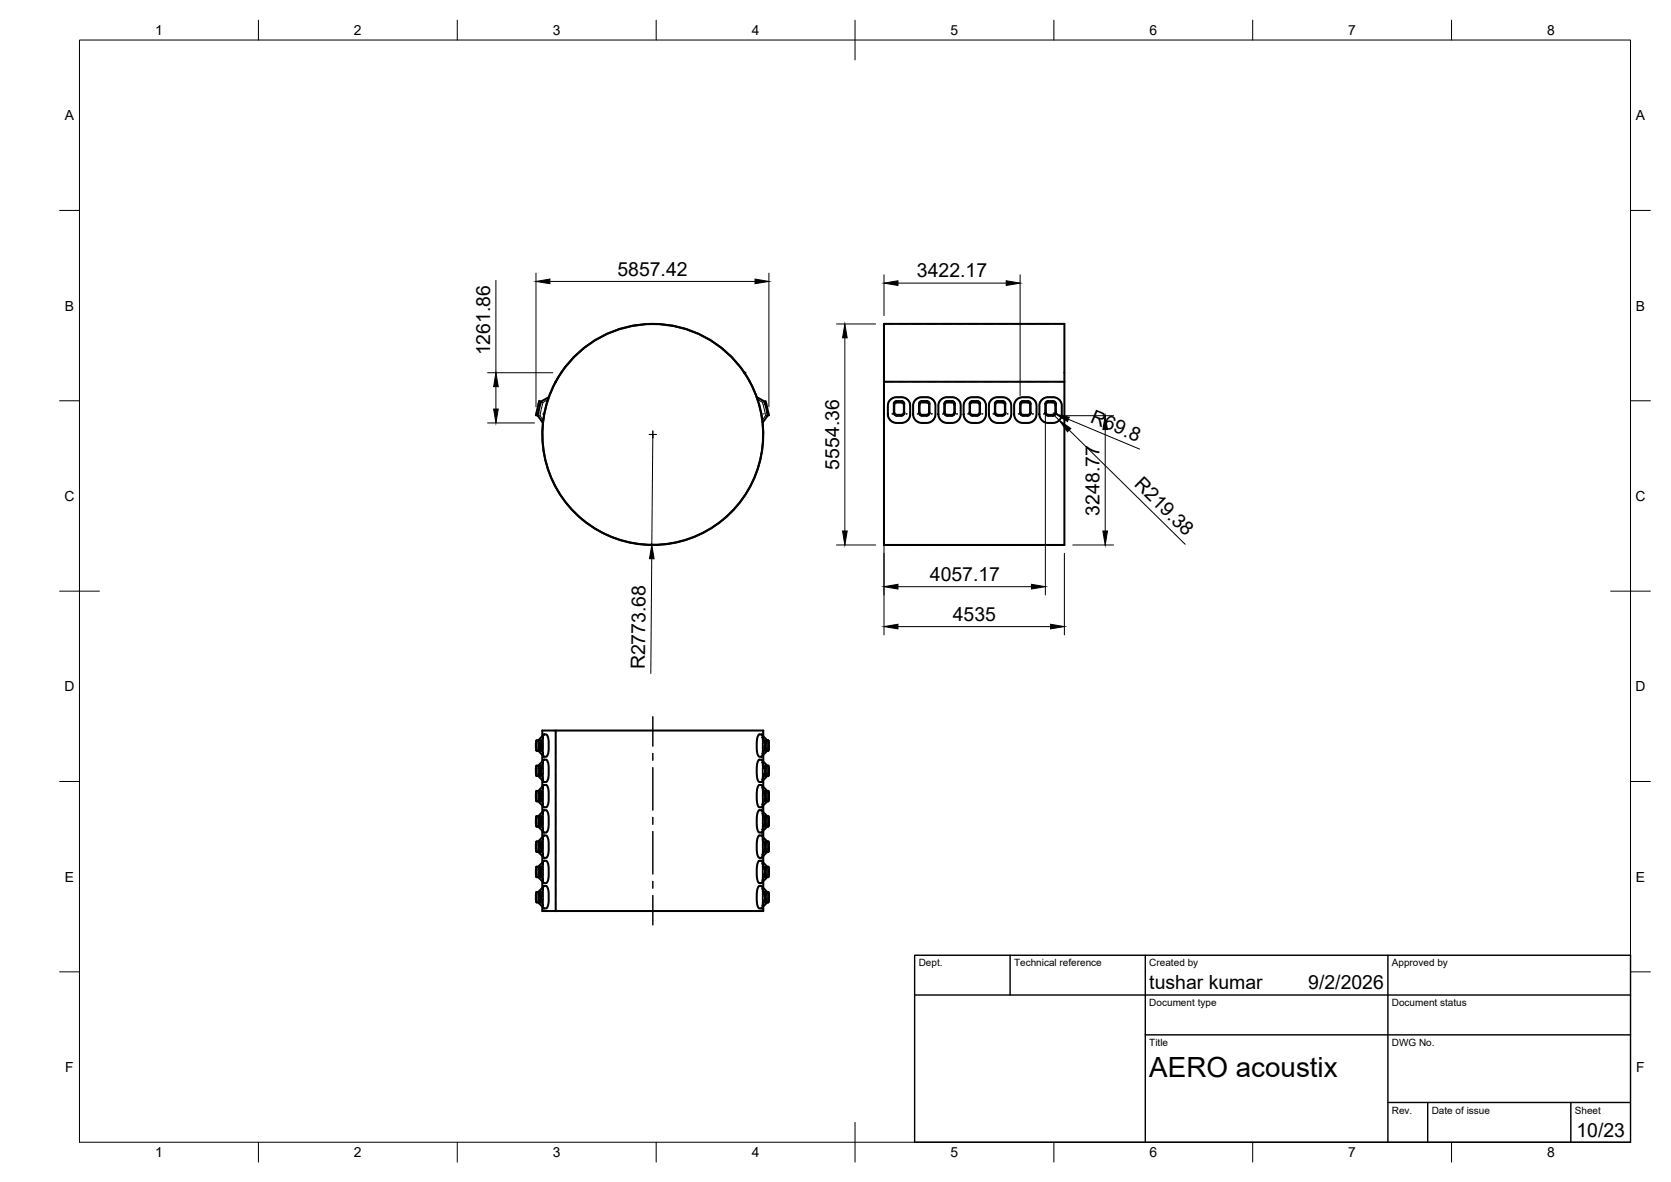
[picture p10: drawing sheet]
<svg xmlns="http://www.w3.org/2000/svg" width="420mm" height="297mm" viewBox="0 0 420 297" stroke-linecap="round" stroke-linejoin="round" font-family="sans-serif">
<!-- layer: Visible -->
<g fill="#000">
<circle cx="187.1" cy="93.7" r=".25"/>
<circle cx="187.2" cy="93.7" r=".25"/>
<circle cx="139.7" cy="228.9" r=".25"/>
</g>
<g fill="none" stroke="#000" stroke-width=".51">
<path d="M138 99.8l-2 1.1M139.7 95.9a27.8 27.8 0 0 0 24.4 41.1 27.8 27.8 0 0 0 24.5-41.1M139.7 95.9h.1M139.8 95.9h.1M139.8 95.9a27.7 27.7 0 0 0 24.3 41 27.7 27.7 0 0 0 24.4-41M141.1 93.7a27.8 27.8 0 0 1 47.5 2.2M141.1 93.7l-1.3 2.2M141.1 93.7l-1.4 2.2M141.1 93.7a27.7 27.7 0 0 1 47.4 2.2M188.5 95.9h.1M188.6 95.9h.1M190.3 99.8l1.9 1.1"/>
<path d="M222.3 81.4h45.3v55.6h-45.3zM267.6 95.9h-45.3M135.2 104.5l1.3 1.8M136 100.9l-.8 3.6M136 100.9l-.4-.1-.8 3.4 .4 .3M192.4 101.5l-.2-.6 .3-.1 .8 3.5-.3 .1M192.4 101.6l.6 2.8M193 104.4l-1.3 1.8M223.8 100.5l1-.6 2.1-.1 .7 .2 .8 .6 .5 1.1v2.6l-.3 .8-.5 .7-1.1 .5h-1.7l-.8-.2-.6-.5-.7-1.3v-2.6zM224.7 103.6a.7 .7 0 0 0 .8 .7M224.9 101.7l.1-.4 .3-.2 1.6 .1 .4 .5M225.4 100.9h1.5l.4 .6-.1 2.4-.3 .3-1.5 .1"/>
<path d="M225.4 100.8h1.3M225.5 100.8a.7 .7 0 0 0-.8 .7v2.2M225.5 100.9l-.6 .3v2.4l.1 .5 .5 .1M226.7 100.8a.66 .66 0 0 1 .7 .7v2.2a.7 .7 0 0 1-.7 .8l-1.4-.1a.71 .71 0 0 1-.6-.7M227.4 103.6a.7 .7 0 0 1-.7 .7h-1.3M230.2 100.5l1-.6 2-.1 .8 .2 .7 .6 .5 1.1v2.6l-.3 .8-.5 .7-1.1 .5h-1.6l-.9-.2-.6-.5-.4-.6-.2-.8v-2.6zM231.1 103.6a.7 .7 0 0 0 .7 .7M231.2 101.7l.2-.4 .3-.2 1.5 .1 .4 .5M231.8 100.9h1.4l.4 .6v2.4l-.4 .3-1.4 .1M231.8 100.8h1.2M231.8 100.8a.7 .7 0 0 0-.7 .7v2.2M231.8 100.9l-.5 .3-.1 2.4 .2 .5 .4 .1"/>
<path d="M233 100.8a.66 .66 0 0 1 .7 .7v2.2a.7 .7 0 0 1-.7 .8l-1.3-.1a.71 .71 0 0 1-.6-.7M233.7 103.6a.7 .7 0 0 1-.7 .7h-1.2M236.5 100.5l1-.6 2.1-.1 .7 .2 .8 .6 .5 1.1v2.6l-.3 .9-.5 .6-.9 .4-1.9 .1-.8-.2-.6-.5-.4-.6-.3-.8 .1-2.6zM237.4 103.6a.7 .7 0 0 0 .8 .7M237.6 101.7l.1-.4 .3-.2 1.6 .1 .4 .5M238.1 100.9h1.5l.4 .6-.1 2.4-.3 .3-1.5 .1M238.1 100.8h1.3M238.2 100.8a.7 .7 0 0 0-.8 .7v2.2M238.2 100.9l-.6 .3v2.4l.1 .5 .5 .1M239.4 100.8a.7 .7 0 0 1 .7 .7v2.2a.73 .73 0 0 1-.7 .8l-1.4-.1a.71 .71 0 0 1-.6-.7M240.1 103.6a.7 .7 0 0 1-.7 .7h-1.3M242.9 100.5l1-.6 2-.1 .8 .2 .7 .6 .5 .9v2.8l-.1 .6-.6 .8-.9 .5-1.9 .1-.9-.2-.6-.5-.4-.6-.2-.8v-2.6z"/>
<path d="M243.8 103.6a.7 .7 0 0 0 .7 .7h1.2a.7 .7 0 0 0 .7-.7M243.9 101.7l.2-.4 .3-.2 1.5 .1 .4 .5M244.5 100.8h1.2M244.5 100.8a.7 .7 0 0 0-.7 .7v2.2M245.7 100.8a.66 .66 0 0 1 .7 .7v2.2a.73 .73 0 0 1-.7 .8l-1.3-.1a.71 .71 0 0 1-.6-.7M246.3 101.5v2.2M246.3 101.5l-.3-.6h-1.5l-.4 .2-.2 .4v2.1l.4 .6 1.4 .1 .5-.2 .1-.5M249.2 100.5l.8-.5 .6-.2 2.1 .1 1 .6 .5 1 .1 2.6-.2 .9-.5 .7-1 .5-1.9 .1-.9-.3-.6-.4-.3-.6-.3-.8 .1-2.6zM250.1 103.6a.7 .7 0 0 0 .8 .7h1.2a.7 .7 0 0 0 .7-.7M250.3 101.7l.1-.4 .3-.2 1.6 .1 .4 .5M250.8 100.8h1.3M250.9 100.8a.7 .7 0 0 0-.8 .7v2.2"/>
<path d="M252.1 100.8a.7 .7 0 0 1 .7 .7M252.7 101.5v2.2M252.7 101.5l-.4-.6h-1.4l-.5 .2-.1 .4v2.1l.3 .6 1.5 .1 .4-.2 .2-.5M252.8 101.5v2.2a.73 .73 0 0 1-.7 .8l-1.4-.1a.71 .71 0 0 1-.6-.7M255.6 100.5l.7-.5 .7-.2 2.1 .1 1 .6 .5 1v2.6l-.2 .9-.5 .7-.9 .5-1.9 .1-.9-.3-.6-.4-.4-.6-.2-.8v-2.6zM256.5 103.6a.7 .7 0 0 0 .7 .7h1.2a.7 .7 0 0 0 .7-.7M256.6 101.7l.2-.4 .3-.2 1.5 .1 .4 .5M256.8 101.1l1.6-.2 .6 .3v2.4l-.3 .6h-1.5l-.5-.3-.1-2.4zM257.2 100.8h1.2M257.2 100.8a.7 .7 0 0 0-.7 .7v2.2M258.4 100.8a.7 .7 0 0 1 .7 .7M259.1 101.5v2.2a.73 .73 0 0 1-.7 .8l-1.3-.1a.71 .71 0 0 1-.6-.7"/>
<path d="M261.9 100.5l.8-.5 .6-.2 2.1 .1 1 .6 .6 1.1v2.5l-.2 .9-.5 .7-1 .5-1.9 .1-.9-.3-.6-.4-.3-.6-.3-.8 .1-2.6zM262.8 103.6a.7 .7 0 0 0 .8 .7h1.2a.7 .7 0 0 0 .7-.7M263 101.7l.1-.4 .3-.2 1.6 .1 .4 .5M263.1 101.1l1.7-.2 .5 .3 .1 2.4-.4 .6h-1.4l-.6-.3v-2.4zM263.5 100.8h1.3M263.6 100.8a.7 .7 0 0 0-.8 .7v2.2M264.8 100.8a.7 .7 0 0 1 .7 .7M265.5 101.5v2.2a.73 .73 0 0 1-.7 .8l-1.4-.1a.71 .71 0 0 1-.6-.7M134.7 186.8v1.2M134.7 193.1v1.2M134.7 199.5v1.2M134.8 186.7l.1-.6h1v2.5l-1 .1-.1-.7"/>
<path d="M134.8 199.4l.1-.6h1l.1 2.4-.2 .2h-.9M134.8 193.1l.1-.7 1 .1v2.5h-1l-.1-.7M134.9 186.2h.5M134.9 198.9h.5M134.9 192.5h.5M134.9 186.1l-.1 .6M134.9 198.8l-.1 .6M134.9 192.5l-.1 .6M135.4 186.1l.2 1.9-.2 .6h-.5l-.1-.6M135.4 186l.2 .7-.2 2M135.4 198.7l.2 .7-.2 2M135.4 198.8l.2 .6-.2 1.9h-.5l-.1-.6"/>
<path d="M135.4 192.4l.2 .7-.2 1.9M135.4 192.5l.2 .6-.2 1.8h-.5l-.1-.6M136.4 185v-1.4h55.5v1.4M136.4 189.7v1.7M136.4 196.1v1.6M136.8 190.9l-1.5 1.5M136.8 197.3l-1.5 1.5M136.8 184.6l-1.5 1.5M136.8 190.9h.1M136.8 197.3h.1M136.8 184.6h.1M136.8 190.9l.7 .1 .4 1 .1 2.7-.3 1.5-.3 .3h-.6l-1.5-1.5"/>
<path d="M136.8 197.3h.7l.4 1 .1 2.8-.3 1.4-.3 .4h-.6l-1.5-1.5M136.8 184.6h.7l.4 1 .1 2.8-.3 1.4-.3 .4h-.6l-1.5-1.5M139.7 183.6v45.3h52.2v-1.1M191.9 189.7v1.7M191.9 196.1v1.6M192.3 192.5h1v1.8l-.1 .7h-.8l-.1-.1zM192.5 186.8v1.2M192.5 193.1v1.2M192.5 199.5v1.2M192.5 194.3l.2 .7M192.5 188l.2 .7M192.7 198.8l.5-.1 .1 .4-.1 2.3"/>
<path d="M192.7 198.8h-.4l-.1 .3v2l.2 .3h.8M192.7 186.1l.5-.1 .1 .8v1.8l-.6 .1M192.7 186.1h-.4l-.1 .4v1.9l.2 .3h.3M192.7 186.2h.5M192.7 198.9h.5M192.7 192.5h.5M192.7 192.4l-.2 .7M192.7 198.7l-.2 .7M192.7 186l-.2 .7M192.7 192.5l-.1 .6M192.7 198.8l-.1 .6M192.7 186.1l-.1 .6"/>
<path d="M192.9 192.4l-1.4-1.5h-.6l-.4 .6-.2 1.6 .1 2.4 .4 .9 .7 .1 1.4-1.5M192.9 198.8l-1.4-1.5h-.6l-.4 .6-.2 1.6 .1 2.3 .4 1 .7 .1 1.4-1.5M192.9 186.1l-1.4-1.5h-.6l-.4 .6-.2 1.6 .1 2.3 .4 1 .7 .1 1.4-1.5M193.2 186.1l.1 1.9-.1 .6h-.5l-.1-.6M193.2 198.8l.1 1.9-.1 .6h-.5l-.1-.6M193.2 192.5l.1 .6-.1 1.8h-.5l-.1-.6M134.7 205.8v1.2M134.7 212.2v1.2M134.7 218.5v1.2M134.8 212.1l.1-.6h1l.1 2.4-.1 .2h-1l-.1-.7 .1 .6h.5l.2-.6M134.8 218.5l.1-.7h1l.1 2.4-.1 .2h-1l-.1-.7 .1 .6h.5l.2-.6M134.8 205.8l.1-.7 1 .1 .1 2.3-.2 .2h-.9l-.1-.7 .1 .6h.5l.2-.6"/>
<path d="M134.8 200.7l.1 .7M134.9 211.6h.5M134.9 217.9h.5M134.9 205.2h.5M134.9 211.5l-.1 .6M134.9 217.9l-.1 .6M134.9 205.2l-.1 .6M135.4 211.4l.2 2M135.4 211.5l.2 1.9M135.4 217.8l.2 1.9M135.4 217.9l.2 1.8M135.4 205.1l.2 1.9"/>
<path d="M135.4 205.2l.2 1.8M135.6 213.4l-.2 .7M135.6 219.7l-.2 .7M135.6 207l-.2 .7M136.4 202.4v1.7M136.4 208.8v1.6M136.4 215.1v1.7M136.8 203.6l-1.5 1.5M136.8 216.3l-1.5 1.5M136.8 210l-1.5 1.5M136.8 203.6h.1M136.8 216.3h.1"/>
<path d="M136.8 210h.1M136.8 203.6l.7 .1 .4 1 .1 2.8-.3 1.4-.3 .3h-.6l-1.5-1.5M136.8 216.3l.7 .1 .4 1.3 .1 2.5-.4 1.5-.3 .2h-.5l-1.5-1.5M136.8 210l.7 .1 .4 1.2 .1 2.5-.4 1.6-.3 .2h-.5l-1.5-1.5M191.9 202.4v1.7M191.9 208.8v1.6M191.9 215.1v1.7M192.5 205.8v1.2M192.5 212.2v1.2M192.5 218.5v1.2M192.5 200.7l.2 .7M192.7 205.1h-.4l-.1 .3 .1 2.3h.9l.1-.7"/>
<path d="M192.7 205.1l.6 .1v1.8M192.7 217.8l.6 .1v1.8M192.7 217.8h-.4l-.1 .5v1.8l.2 .3h.3M192.7 211.5h.6v1.9M192.7 211.5h-.4l-.1 .4v1.9l.2 .3h.3M192.7 211.6h.5M192.7 217.9h.5M192.7 205.2h.5M192.7 205.1l-.2 .7M192.7 217.8l-.2 .7M192.7 211.4l-.2 .7M192.7 205.2l-.1 .6"/>
<path d="M192.7 217.9l-.1 .6M192.7 211.5l-.1 .6M192.9 211.5l-1.4-1.5h-.6l-.4 .7-.2 1.5 .1 2.3 .4 1 .7 .1 1.4-1.5M192.9 217.8l-1.4-1.5h-.6l-.4 .7-.2 1.5 .1 2.4 .4 1h.7l1.4-1.5M192.9 205.1l-1.4-1.5h-.6l-.4 .7-.2 1.5 .1 2.4 .4 1h.7l1.4-1.5M193.2 211.5l.1 1.9M193.2 217.9l.1 1.8M193.2 205.2l.1 1.8M193.3 213.4l-.1 .6h-.5l-.1-.6 .1 .7M193.3 207l-.1 .6h-.5l-.2-.6 .2 .7M193.3 219.7l-.1 .6h-.5l-.2-.6 .2 .7M193.3 219.7l-.1 .7h-.5"/>
<path d="M193.3 213.4l-.1 .7h-.5M134.7 224.9v1.2M134.8 224.8l.1-.6h1v2.5l-1 .1-.1-.7M134.9 224.3h.5M134.9 224.2l-.1 .6M135.4 224.1l.2 .7-.2 2M135.4 224.2l.2 .6-.2 1.9h-.5l-.1-.6M136.4 227.8v1.1h3.3M136.4 221.5v1.6M136.8 222.7l-1.5 1.5M136.8 222.7h.1M136.8 222.7l.7 .1 .4 1.2 .1 2.5-.4 1.6-.2 .2h-.6l-1.5-1.5"/>
<path d="M191.9 221.5v1.6M192.3 224.2h1v1.9l-.1 .7h-.8l-.2-.3zM192.5 224.9v1.2M192.5 226.1l.2 .7M192.7 224.3h.5M192.7 224.1l-.2 .7M192.7 224.2l-.1 .6M192.9 224.2l-1.4-1.5h-.6l-.4 .7-.2 1.5 .1 2.3 .4 1 .7 .1 1.4-1.5M193.2 224.2l.1 1.9-.1 .6h-.5l-.1-.6"/>
</g>
<!-- layer: Hidden -->
<g fill="none" stroke="#000" stroke-width=".25">
<path d="M138 99.9l-.5 .6-1 .6M190.3 99.9l.4 .6 1 .6 .8 3.3M222.3 95.9h2.4M222.3 81.4h2.4M225.9 95.9h2.4M225.9 81.4h2.4M229.5 95.9h2.4M229.5 81.4h2.4M233 95.9h2.4M233 81.4h2.4M236.6 95.9h2.4M236.6 81.4h2.4"/>
<path d="M240.2 95.9h2.4M240.2 81.4h2.4M243.8 95.9h2.3M243.8 81.4h2.3M247.3 95.9h2.4M247.3 81.4h2.4M250.9 95.9h2.4M250.9 81.4h2.4M254.5 95.9h2.4M254.5 81.4h2.4M258 95.9h2.4M258 81.4h2.4"/>
<path d="M261.6 95.9h2.4M261.6 81.4h2.4M265.2 95.9h2.4M265.2 81.4h2.4M134.8 104.3l1 .2M135.6 100.9l.9 .2M135.8 104.5l.6 1 .1 .7M136.4 104h.1M136.5 101.1l-.7 3.4M191.8 104h.1M192.5 104.4l-.7 1-.1 .8M192.5 100.9l-.8 .2"/>
<path d="M193.3 104.3l-.8 .1M223.2 104.1l.1 .6 .6 .9 .6 .4 .8 .2h1.7l.7-.2 .8-.7 .4-1.2M223.2 101.9l.1-.6 .5-.8 .7-.5 .8-.2h1.7l.8 .3 .8 .8 .3 1M224.3 104h.1M224.7 103.7l.2 .5 .5 .2h1.4l.4-.2 .2-.5M224.9 103.9l.1 .4 .3 .1h1.4M224.9 101.7l.1-.4 .3-.2h1.6l.4 .6M224.9 103.7l.2 .7 1.6 .1M226.7 100.9h-1.6l-.4 .6M226.7 100.9a.65 .65 0 0 1 .7 .6M226.7 100.9l-1.6 .1-.4 .6M226.7 100.9l.4 .2 .3 .5"/>
<path d="M227.3 103.7l-.2 .6-.4 .2M227.3 103.9l-.2 .4-.4 .1M227.8 104h.1M229.6 104.1l.1 .6 .5 .9 .6 .4 .9 .2h1.6l.8-.2 .7-.7 .4-1.2M229.6 101.9l.1-.6 .5-.8 .6-.5 .9-.2h1.6l.8 .3 .8 .8 .3 1M230.6 104h.1M231.1 101.5l.4-.6h1.5a.65 .65 0 0 1 .7 .6M231.1 103.7l.2 .5 .4 .2h1.5l.4-.3 .1-.4M231.1 101.6l.2-.5 .5-.2 1.5 .1 .3 .3 .1 .3M231.2 101.7l.2-.4 .3-.2h1.5l.4 .6M231.2 103.9l.2 .4 .4 .1h1.4l.4-.5M231.2 103.7l.1 .5 .5 .3 1.5-.1 .3-.3v-.4"/>
<path d="M234.2 104h.1M235.9 104.1l.1 .6 .6 .9 .6 .4 .8 .2h1.7l.7-.2 .9-.8 .3-1.1M235.9 101.9l.1-.6 .5-.8 .7-.5 .8-.2h1.7l.9 .3 .8 1 .2 .8M237 104h.1M237.4 103.7l.2 .5 .5 .2h1.4l.5-.3 .1-.4M237.6 103.9v.3l.4 .2h1.4M237.6 101.7l.1-.4 .3-.2h1.6l.4 .6M237.6 103.7v.5l.3 .2 1.5 .1M239.4 100.9h-1.6l-.4 .6M239.4 100.9a.68 .68 0 0 1 .7 .6M239.4 100.9l-1.6 .1-.4 .6M239.4 100.9l.4 .2 .3 .5"/>
<path d="M240 103.9l-.2 .4-.4 .1M240 103.7l-.2 .6-.4 .2M240.5 104h.1M242.3 104.1l.1 .7 .5 .7 .6 .5 .9 .2h1.6l.8-.2 .8-.8 .3-1.1M242.3 101.9l.1-.7 .5-.7 .6-.5 .9-.2h1.6l1 .3 .8 1 .1 .8M243.3 104h.1M243.8 101.5l.4-.6h1.5a.68 .68 0 0 1 .7 .6M243.8 103.7l.2 .5 .4 .2h1.6l.3-.3 .1-.4M243.8 101.6l.1-.4 .6-.3 1.5 .1 .4 .6M243.9 103.9l.1 .3 .3 .2h1.4M243.9 101.7l.2-.4 .3-.2h1.5l.4 .6M243.9 103.7l.1 .5 .3 .2 1.4 .1"/>
<path d="M246.3 103.9l-.1 .3-.5 .2M246.3 103.7l-.1 .6-.5 .2M246.9 104h.1M248.6 104.1l.2 .7 .4 .7 .6 .5 .9 .2h1.7l.7-.2 .9-.8 .3-1.1M248.6 101.9l.2-.7 .4-.7 .5-.4 1-.3h1.7l.9 .3 .8 .9 .2 .9M249.7 104h.1M250.1 103.7l.2 .5 .5 .2h1.5l.4-.3 .1-.4M250.3 103.9v.3l.4 .2h1.4M250.3 101.7v-.3l.4-.3h1.6l.4 .6M250.3 103.7v.5l.3 .2 1.5 .1M252.1 100.9h-1.6l-.4 .6M252.1 100.9l.4 .1 .3 .5"/>
<path d="M252.1 100.9l-1.6 .1-.4 .6M252.1 100.9l.4 .1 .3 .6M252.7 103.9l-.2 .3-.4 .2M252.7 103.7l-.2 .6-.4 .2M253.2 104h.1M255 104.1l.1 .7 .5 .7 .6 .5 .9 .2h1.6l.8-.2 .8-.8 .3-1.1M255 101.9l.1-.7 .5-.7 .5-.4 1-.3h1.6l1 .3 .7 .9 .2 .9M256 104h.1M256.5 103.7l.2 .5 .4 .2h1.6l.3-.3 .1-.4M256.6 103.9l.1 .3 .3 .2h1.4M256.6 101.7l.1-.3 .4-.3h1.5l.4 .6M256.6 103.7l.1 .5 .3 .2 1.4 .1"/>
<path d="M258.4 100.9h-1.5l-.4 .6M258.4 100.9l.4 .1 .3 .5M258.4 100.9l-1.5 .1-.4 .6M258.4 100.9l.4 .1 .3 .6M259 103.9l-.1 .3-.5 .2M259 103.7l-.1 .6-.5 .2M259.6 104h.1M261.3 104.1l.2 .7 .4 .7 .6 .5 .9 .2h1.7l.7-.2 .9-.8 .3-1.1M261.3 101.9l.2-.7 .4-.7 .8-.5 .7-.2h1.7l.9 .3 .8 .9 .2 .9M262.4 104h.1M262.8 101.5l.2-.4 .4-.2h1.6l.5 .6M262.8 103.7l.2 .5 .5 .2h1.5l.4-.3 .1-.4"/>
<path d="M262.8 101.6l.3-.6 .4-.1 1.6 .1 .4 .6M263 103.9v.3l.4 .2h1.4M263 101.7v-.3l.4-.3h1.6l.4 .6M263 103.7v.5l.3 .2 1.5 .1M265.4 103.9l-.2 .3-.4 .2M265.4 103.7l-.1 .5-.5 .3M265.9 104h.1M222.3 136.9h2.4M225.9 136.9h2.4M229.5 136.9h2.4M233 136.9h2.4M236.6 136.9h2.4"/>
<path d="M240.2 136.9h2.4M243.8 136.9h2.3M247.3 136.9h2.4M250.9 136.9h2.4M254.5 136.9h2.4M258 136.9h2.4M261.6 136.9h2.4M265.2 136.9h2.4M135.3 186.1v2.6M135.3 198.8l.1 2.6M135.3 192.4v2.6M135.3 192.4h.1"/>
<path d="M135.3 195h.1M135.3 186.1h.1M135.3 188.7h.1M135.3 198.8h.1M135.4 198.9h1l.1 .6M135.4 192.5h1l.1 .6M135.4 186.2h1l.1 .6M135.9 188.6h.1M135.9 194.9l.5 .6M135.9 188.6l.5 .5M135.9 186.2v2.4M135.9 198.9v2.4"/>
<path d="M135.9 192.5v2.4M136.4 185v1.8M136.4 188v1.7M136.4 191.4v1.7M136.4 194.3v1.8M136.4 197.7v1.8M136.4 198.9h.1M136.4 192.5h.1M136.4 198.3l.3-.4v4.3l-.3-.4M136.4 192l.3-.4v4.3l-.3-.4M136.4 185.6l.3-.4v4.3l-.3-.4M136.4 183.6v2.4"/>
<path d="M136.4 187.2v2.4M136.4 190.8v2.4M136.4 194.4v2.3M136.4 197.9v2.4M136.4 192l-.5 .5M136.4 185.6l-.5 .6M136.4 198.3l-.5 .6M136.4 195.5h.1M136.4 191.9h.1M136.4 189.1h.1M136.4 185.6h.1M136.4 198.3h.1"/>
<path d="M136.5 194.3l.3 2.2M136.5 188l.3 2.1M136.5 186.8v1.2M136.5 193.1v1.2M136.5 199.5v1.2M136.5 188l-.1 .6h-1M136.5 194.3l-.1 .6h-1M136.8 191l-.3 2.1M136.8 197.3l-.3 2.2M136.8 184.6l-.3 2.2M139.7 183.6v2.4M139.7 187.2v2.4"/>
<path d="M139.7 190.8v2.4M139.7 194.4v2.3M139.7 197.9v2.4M191.5 191l.2 1v2.3M191.5 197.3l.2 2.2M191.5 184.6l.2 2.2M191.7 194.3l.1 .6h.9M191.7 188l.1 .6h.9M191.7 186.8v1.2M191.7 199.5v1.2M191.7 194.3l-.2 2.2M191.7 188l-.2 2.1"/>
<path d="M191.8 198.3h.1M191.8 185.6h.1M191.8 189.1h.1M191.8 195.5h.1M191.8 191.9h.1M191.9 198.3l-.3-.4v4.3l.3-.4M191.9 192l-.3-.4v4.3l.3-.4M191.9 185.6l-.3-.4v4.3l.3-.4M191.9 198.3l.5 .6M191.9 185.6l.5 .6M191.9 192l.5 .5M191.9 194.9h.1"/>
<path d="M191.9 183.6v2.4M191.9 187.2v2.4M191.9 190.8v2.4M191.9 194.4v2.3M191.9 197.9v2.4M191.9 185v1.8M191.9 188v1.7M191.9 191.4v1.7M191.9 194.3v1.8M191.9 197.7v1.8M192.4 186.2v2.4M192.4 186.2h.1"/>
<path d="M192.4 198.9v2.4M192.4 198.9h.1M192.4 192.5v2.4M192.4 188.6l-.5 .5M192.4 194.9l-.5 .6M192.7 186.2h-.9l-.1 .6M192.7 198.9h-.8l-.2 .6M192.7 192.5h-.9l-.1 1.8M192.9 198.8v2.6M192.9 186.1l.1 .4-.1 2.2M192.9 192.4l.1 .4-.1 2.2M192.9 188.7h.1"/>
<path d="M192.9 186.1h.1M192.9 195h.1M192.9 192.4h.1M192.9 198.8h.1M135.3 211.5l.1 2.6M135.3 217.8v2.6M135.3 205.1l.1 2.6M135.3 211.5h.1M135.3 217.8h.1M135.3 205.1h.1M135.4 211.6h1l.1 .6M135.4 217.9h1l.1 .6"/>
<path d="M135.4 205.2h1l.1 .6M135.9 214l.5 .5M135.9 207.6l.5 .6M135.9 201.3l.5 .5M135.9 217.9v2.4M135.9 211.6v2.4M135.9 205.2v2.4M136.4 200.7v1.7M136.4 204.1v1.7M136.4 207v1.8M136.4 210.4v1.8M136.4 213.4v1.7"/>
<path d="M136.4 216.8v1.7M136.4 219.7v1.8M136.4 211.6h.1M136.4 217.9h.1M136.4 205.2h.1M136.4 217.4l.3-.4v4.3l-.3-.4M136.4 211l.3-.4v4.3l-.3-.4M136.4 204.7l.3-.4v4.3l-.3-.4M136.4 201.5v2.4M136.4 205.1v2.4M136.4 208.6v2.4M136.4 212.2v2.4"/>
<path d="M136.4 215.8v2.4M136.4 219.4v2.3M136.4 211l-.5 .6M136.4 217.4l-.5 .5M136.4 204.7l-.5 .5M136.4 214.5h.1M136.4 211h.1M136.4 217.3h.1M136.4 204.6h.1M136.4 208.2h.1M136.4 201.8h.1M136.5 207l.3 2.2"/>
<path d="M136.5 219.7l.3 2.2M136.5 213.4l.3 2.1M136.5 200.7l.3 2.1M136.5 205.8v1.2M136.5 212.2v1.2M136.5 218.5v1.2M136.5 200.7l-.1 .6h-1M136.5 213.4l-.1 .6h-1M136.5 219.7l-.1 .6h-1M136.5 207l-.1 .6h-1M136.8 203.7l-.3 2.1M136.8 216.4l-.3 2.1"/>
<path d="M136.8 210l-.3 2.2M139.7 201.5v2.4M139.7 205.1v2.4M139.7 208.6v2.4M139.7 212.2v2.4M139.7 215.8v2.4M139.7 219.4v2.3M191.5 210l.2 2.2M191.5 216.4l.2 2.1M191.5 203.7l.2 2.1M191.7 219.7l.2 .6h.8M191.7 213.4l.2 .6h.8"/>
<path d="M191.7 207l.1 .6h.9M191.7 200.7l.1 .6h.9M191.7 205.8v1.2M191.7 212.2v1.2M191.7 218.5v1.2M191.7 200.7l-.2 2.1M191.7 213.4l-.2 2.1M191.7 219.7l-.2 2.2M191.7 207l-.2 2.2M191.8 217.3h.1M191.8 201.8h.1M191.8 214.5h.1"/>
<path d="M191.8 211h.1M191.8 208.2h.1M191.8 204.6h.1M191.9 217.4l-.3-.4v4.3l.3-.4M191.9 211l-.3-.4v4.3l.3-.4M191.9 204.7l-.3-.4v4.3l.3-.4M191.9 217.4l.5 .5M191.9 211l.5 .6M191.9 204.7l.5 .5M191.9 211.6h.1M191.9 201.5v2.4M191.9 205.1v2.4"/>
<path d="M191.9 208.6v2.4M191.9 212.2v2.4M191.9 215.8v2.4M191.9 219.4v2.3M191.9 200.7v1.7M191.9 204.1v1.7M191.9 207v1.8M191.9 210.4v1.8M191.9 213.4v1.7M191.9 216.8v1.7M191.9 219.7v1.8M192.4 214h.1"/>
<path d="M192.4 211.6v2.4M192.4 211.6h.1M192.4 217.9v2.4M192.4 217.9h.1M192.4 205.2v2.4M192.4 205.2h.1M192.4 201.3l-.5 .5M192.4 214l-.5 .5M192.4 207.6l-.5 .6M192.7 217.9h-.8l-.2 .6M192.7 205.2h-.8l-.2 .6M192.7 211.6h-.8l-.2 .6"/>
<path d="M192.9 217.8v2.6M192.9 211.5v2.6M192.9 205.1v2.6M192.9 205.1h.1M192.9 211.5h.1M192.9 217.8h.1M135.3 224.2v2.6M135.3 224.2h.1M135.3 226.8h.1M135.3 220.4h.1M135.4 224.3h1l.1 .6M135.9 220.3l.5 .6"/>
<path d="M135.9 224.3v2.4M136.4 223.1v1.8M136.4 226.1v1.7M136.4 224.3h.1M136.4 223.7l.3-.4v4.3l-.8-.9M136.4 222.9v2.4M136.4 226.5v2.4M136.4 223.7l-.5 .6M136.4 223.7h.1M136.4 220.9h.1M136.5 226.1l.3 2.1M136.5 224.9v1.2"/>
<path d="M136.5 226.1l-.1 .6h-1M136.8 222.7l-.3 2.2M139.7 222.9v2.4M139.7 226.5v2.4M191.5 222.7l.2 2.2M191.7 226.1l.2 .6h.8M191.7 224.9v1.2M191.7 226.1l-.2 2.1M191.8 220.9h.1M191.8 223.7h.1M191.9 223.7l-.3-.4v4.3l.8-.9M191.9 223.7l.5 .6"/>
<path d="M191.9 224.3h.1M191.9 222.9v2.4M191.9 226.5v2.4M191.9 223.1v1.8M191.9 226.1v1.7M192.4 224.3v2.4M192.4 224.3h.1M192.4 226.7h.1M192.4 220.3l-.5 .6M192.7 224.3h-.8l-.2 .6M192.9 224.2v2.6M192.9 224.2h.1"/>
</g>
<!-- layer: BORDER -->
<g fill="none" stroke="#000" stroke-width=".25">
<path d="M20 10.1h390v276.9h-390zM65 5.1v5M115 5.1v5M165 5.1v5M215 5.1v10M265 5.1v5M315 5.1v5M365 5.1v5M15 52.9h5M410 52.9h5M15 100.7h5M410 100.7h5"/>
<path d="M15 148.6h10M405 148.6h10M15 196.4h5M410 196.4h5M15 244.2h5M410 244.2h5M65 287v5M115 287v5M165 287v5M215 282.1v9.9M265 287v5M315 287v5"/>
<path d="M365 287v5"/>
</g>
<!-- layer: TITLEBLOCK -->
<path d="M230 240.1h180v46.9h-180zM230 250h180M254 240.1v9.9M288 240.1v46.9M349 240.1v46.9M288 260.1h122M349 277.1h61M359 277.1v9.9M395 277.1v9.9" fill="none" stroke="#000" stroke-width=".36"/>
<!-- layer: Smart Centers -->
<path d="M163.2 109.2h1.8M164.1 108.3v1.8M164.1 180.1v7.4M164.1 189.3v1.8M164.1 192.9v10.7M164.1 205.4v1.8M164.1 208.9v10.8M164.1 221.5v1.7M164.1 225v7.4" fill="none" stroke="#000" stroke-width=".25"/>
<!-- layer: FD_Dimensions -->
<g fill="none" stroke="#000" stroke-width=".25">
<path d="M124.7 70.4v23.3M134.8 68.6v33.6M138.3 70.7h51.5M193.3 68.6v33.6M222.3 69.1v10.2M225.8 71.1h27.2M256.5 69.1v30.3M122.6 93.7h16.4M124.7 97.2v5.6M210.3 81.4h9.9M212.4 84.9v48.5M222.3 83.5v76.1"/>
<path d="M122.6 106.3h11.8M164.1 109.2l-.2 27.7M262.8 103.6v45.9M264.8 104.1l1.5 1.5M264.8 103.8l.6 .2M266.9 104.5h13.1M268.6 105.4l18 7.5M268.8 108.1l29.2 28.7M277.9 108v25.4M161.8 136.8l2.4 .1M210.3 137h9.9M267.6 139.1v20.5"/>
<path d="M269.7 137h10.3M163.9 140.4l-.3 28.9M225.8 157.5h38.3M225.8 147.4h33.6"/>
</g>
<g fill="#000" stroke="#000" stroke-width=".25">
<path d="M134.8 70.7l3.5-.6v1.2zM189.8 70.1l3.5 .6-3.5 .6zM222.3 71.1l3.5-.5v1.1zM253 70.6l3.5 .5-3.5 .6zM124.7 93.7l.6 3.5h-1.2zM212.4 81.4l.6 3.5h-1.1zM124.1 102.8h1.2l-.6 3.5zM265.4 104l3.5 .8-.5 1.1zM266.3 105.6l2.9 2.1-.8 .8zM277.9 104.5l.6 3.5h-1.2zM211.9 133.4h1.1l-.6 3.6zM277.3 133.4h1.2l-.6 3.6z"/>
<path d="M163.9 136.9l.6 3.5h-1.2zM222.3 157.5l3.5-.6v1.1zM222.3 147.4l3.5-.6v1.2zM259.4 146.8l3.4 .6-3.4 .6zM264.1 156.9l3.5 .6-3.5 .5z"/>
</g>
<text font-size="7" x="289" y="270.6">AERO acoustix</text>
<g font-size="4.9">
<text x="155.2" y="69.3">5857.42</text>
<text x="230.6" y="69.7">3422.17</text>
<text x="123.2" y="89.3" transform="rotate(-90 123.2 89.3)">1261.86</text>
<text x="274" y="106" transform="rotate(23 274 106)">R69.8</text>
<text x="211" y="118" transform="rotate(-90 211 118)">5554.36</text>
<text x="285" y="121.9" transform="rotate(45 285 121.9)">R219.38</text>
<text x="276.4" y="129.5" transform="rotate(-90 276.4 129.5)">3248.77</text>
<text x="233.8" y="146">4057.17</text>
<text x="239.6" y="156">4535</text>
<text x="162.2" y="168.2" transform="rotate(-89 162.2 168.2)">R2773.68</text>
<text x="289" y="248.5">tushar kumar</text>
<text x="329" y="248.5">9/2/2026</text>
<text x="396.4" y="285.7">10/23</text>
</g>
<g font-size="3.5">
<text x="39" y="8.8">1</text>
<text x="89" y="8.8">2</text>
<text x="139" y="8.8">3</text>
<text x="189" y="8.8">4</text>
<text x="239" y="8.8">5</text>
<text x="289" y="8.8">6</text>
<text x="339" y="8.8">7</text>
<text x="389" y="8.8">8</text>
<text x="16.3" y="30.2">A</text>
<text x="411.3" y="30.2">A</text>
<text x="16.3" y="78">B</text>
<text x="411.3" y="78">B</text>
<text x="16.2" y="125.9">C</text>
<text x="411.2" y="125.9">C</text>
<text x="16.2" y="173.7">D</text>
<text x="411.2" y="173.7">D</text>
<text x="16.3" y="221.6">E</text>
<text x="411.3" y="221.6">E</text>
<text x="16.4" y="269.4">F</text>
<text x="411.4" y="269.4">F</text>
<text x="39" y="290.8">1</text>
<text x="89" y="290.8">2</text>
<text x="139" y="290.8">3</text>
<text x="189" y="290.8">4</text>
<text x="239" y="290.8">5</text>
<text x="289" y="290.8">6</text>
<text x="339" y="290.8">7</text>
<text x="389" y="290.8">8</text>
</g>
<g font-size="2.5">
<text x="231" y="242.9">Dept.</text>
<text x="255" y="242.9">Technical reference</text>
<text x="289" y="242.9">Created by</text>
<text x="350" y="242.9">Approved by</text>
<text x="289" y="252.8">Document type</text>
<text x="350" y="252.8">Document status</text>
<text x="289" y="262.9">Title</text>
<text x="350" y="262.9">DWG No.</text>
<text x="350" y="279.9">Rev.</text>
<text x="360" y="279.9">Date of issue</text>
<text x="396" y="279.9">Sheet</text>
</g>
</svg>
